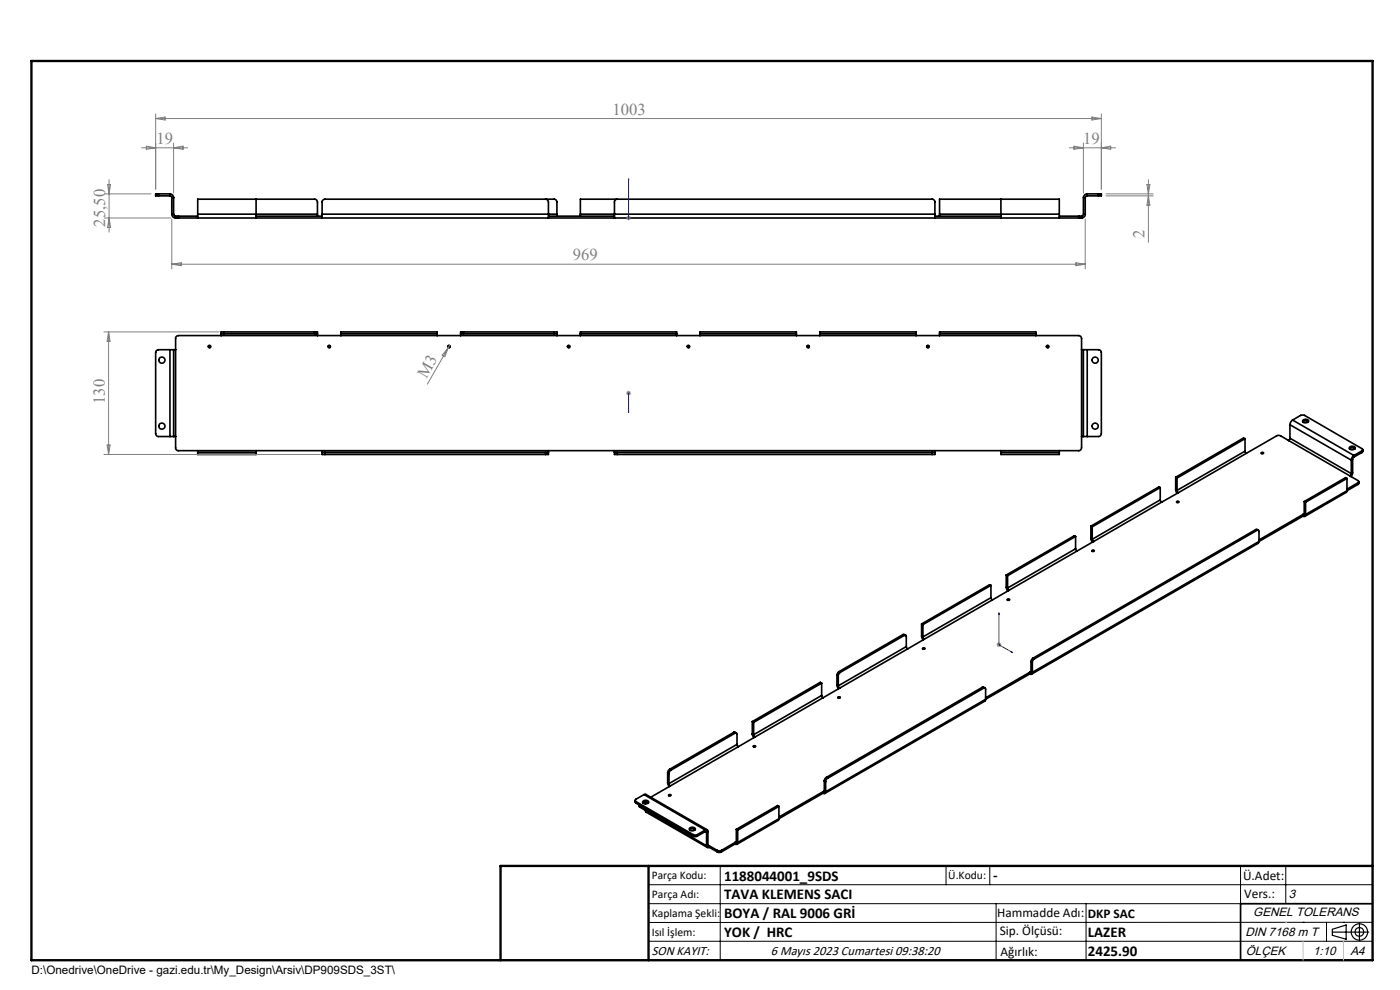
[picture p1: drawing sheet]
<svg xmlns="http://www.w3.org/2000/svg" width="297mm" height="210mm" viewBox="0 0 297 210" stroke-linecap="round" stroke-linejoin="round" font-family="sans-serif">
<g fill="none" stroke="#000" stroke-width=".35">
<path d="M33.6 41.1h-.6v.4h.6M33.6 41.5h2.5M33.6 41.1h2.5M33.6 41.1v.4M36.1 41.5l.2 .2 .1 .2M36.1 41.1a.78 .78 0 0 1 .7 .8M36.1 41.1v.4M36.4 45.4a.78 .78 0 0 0 .9 .8M36.4 45.4h.4M36.4 41.9h.4M36.4 41.9v3.5M36.8 45.4l.1 .3 .4 .2"/>
<path d="M36.8 41.9v3.5M37.3 46.2h.6M37.3 45.9h.6M37.3 45.9v.3M37.9 46.2h190.9M37.9 45.9h4M37.9 45.9v.3M41.9 45.4v.8M41.9 45.4v-3.1h24.8a.6 .6 0 0 1 .6 .6v2.5M41.9 45.4h25.4M54.3 42.3v3.9M54.3 45.9h14"/>
<path d="M67.3 45.4v.5M68.3 45.4v-2.5a.6 .6 0 0 1 .6-.6h48.6a.6 .6 0 0 1 .6 .6v2.5M68.3 45.4v.8M68.3 45.4h49.8M115.7 42.3a.6 .6 0 0 1 .6 .6v3.3M116.3 45.9h14.1M118.1 45.4v.5M123.1 45.4v-3.1h74.6a.6 .6 0 0 1 .6 .6v2.5M123.1 45.4v.5M123.1 45.4h75.2M131 42.3a.6 .6 0 0 0-.6 .6v3.3M198.3 45.4v.8"/>
<path d="M198.3 45.9h14M199.3 45.4v.5M199.3 45.4h25.4M199.3 45.4v-3.1h25.4v3.1M212.3 42.3v3.9M224.7 45.4v.8M224.7 45.9h4.1M228.8 46.2h.6M228.8 45.9h.6M228.8 45.9v.3M229.4 45.9v.3M233 41.1h.6v.4h-.6"/>
<path d="M233 41.5h-2.4l-.3 .2-.1 3.7a.78 .78 0 0 1-.8 .8M233 41.1h-2.4a.85 .85 0 0 0-.8 .8v3.6l-.4 .4M233 41.1v.4M36.1 74.2h-2.5a.6 .6 0 0 0-.6 .6v17.2a.6 .6 0 0 0 .6 .6h2.5M36.1 74.2h.7M36.1 74.2v18.4M36.8 74.2h.5M36.8 74.2v18.4M37.3 71.5l.6-.3h190.9a.6 .6 0 0 1 .6 .6v23.2a.6 .6 0 0 1-.6 .6h-190.9a.6 .6 0 0 1-.6-.6zM46.9 70.8h.6M46.9 70.8v.4M47.5 70.4h-.6v.4"/>
<path d="M47.5 70.4v.4M47.5 70.8h19.2M47.5 70.4h19.2M66.7 70.8h.6M66.7 70.4h.6v.4M66.7 70.4v.4M67.3 70.8v.4M72.3 70.8v.4M72.3 70.8h20.4M72.3 70.8v-.4h20.4v.4M92.7 70.8v.4M97.7 70.8h.6"/>
<path d="M97.7 70.8v.4M98.3 70.4h-.6v.4M98.3 70.8h19.2M98.3 70.4h19.2M98.3 70.4v.4M117.5 70.4h.6v.4M117.5 70.8h.6M117.5 70.4v.4M118.1 70.8v.4M123.1 70.8v.4M123.1 70.8v-.4h20.4v.4M123.1 70.8h20.4"/>
<path d="M143.5 70.8v.4M148.5 70.8v.4M148.5 70.8h20.4M148.5 70.8v-.4h20.4v.4M168.9 70.8v.4M173.9 70.8v.4M173.9 70.8h20.4M173.9 70.8v-.4h20.4v.4M194.3 70.8v.4M199.3 70.8v.4M199.3 70.8v-.4h20.4v.4M199.3 70.8h20.4"/>
<path d="M219.7 70.8v.4M229.4 74.2h.4M229.8 74.2h.8M229.8 74.2v18.4M230.6 74.2h2.4a.6 .6 0 0 1 .6 .6v17.2a.6 .6 0 0 1-.6 .6h-2.4M230.6 74.2v18.4M36.1 92.6h.7M36.8 92.6h.5M41.9 95.6v.4M41.9 96v.4h12.4v-.4M41.9 96h12.4M54.3 95.6v.4"/>
<path d="M68.3 96v.4h.6M68.3 96h.6M68.3 95.6v.4M68.9 96.4h46.8M68.9 96h46.8M68.9 96v.4M115.7 96h.6M115.7 96v.4M116.3 96v.4h-.6M116.3 95.6v.4M130.4 96h.6M130.4 96v.4h.6"/>
<path d="M130.4 95.6v.4M131 96.4h66.7M131 96h66.7M131 96v.4M197.7 96h.6M197.7 96v.4M198.3 96v.4h-.6M198.3 95.6v.4M212.3 95.6v.4M212.3 96v.4h12.4v-.4M212.3 96h12.4M224.7 95.6v.4"/>
<path d="M229.4 92.6h.4M229.8 92.6h.8M264.1 95.7l.3 .5M264.1 93.1l-14.4 8.3M264.1 93.1v2.6M264.1 95.7l-14.4 8.3M264.1 93.1l-.3-.2-14.4 8.3M264.4 96.2l-14.4 8.3M267.6 96l.4 .1a.21 .21 0 0 1-.2 .2 .21 .21 0 0 1-.2-.3zM273.4 93.4l-1.7-.9-.7-.1-6.6 3.8M273.4 93.4l13 7.6M273.6 92.9l-.2 .5"/>
<path d="M273.6 90.1l13.1 7.5M273.6 92.9l13.1 7.6M273.6 90.1v2.8M274.2 89.1l-.4 .4-.2 .6M274.2 89.1l1.7-1h.8l12.2 7.1a.24 .24 0 0 1 .2 .2 .24 .24 0 0 1-.2 .2M274.2 89.1l13 7.5M276.4 89.1a.81 .81 0 0 1 1.2 .2 .71 .71 0 0 1-.6 .4 .71 .71 0 0 1-.7-.5zM276.4 89.5l.5-.2 .7 .2M286.3 95.2a.95 .95 0 0 1 1.2 0M286.3 94.9a.78 .78 0 0 1 1.2 .1 .69 .69 0 0 1-.6 .4 .69 .69 0 0 1-.7-.4zM286.7 97.6v2.9M287.2 96.6l-.3 .3-.2 .7"/>
<path d="M288.9 96l-1.9 1.2-.1 3.2-.3 .7M288.9 95.6l-1.7 1M288.9 95.6v.4M289.1 95.4v.4l-.2 .2M228.2 116.4l.3 .5M228.2 113.8l-14.5 8.3M228.2 113.8v2.6M228.2 116.4l-14.5 8.3M228.2 113.8l-.3-.1-14.4 8.3M228.5 116.9l-14.5 8.3M231.4 114.2l.4 .8M231.4 114.2l.3 .2"/>
<path d="M231.4 111.6v2.6M231.4 111.6l.3 .2M231.7 116.7h.4v.2a.23 .23 0 0 1-.3 .1 .23 .23 0 0 1-.1-.3zM231.7 114.4l.3 .5M231.7 111.8v2.6M232 114.9l-3.5 2M246.1 106l.3 .5M246.1 103.4l-.2-.1-14.5 8.3M246.1 103.4l-14.4 8.4M246.1 103.4v2.6M246.1 106l-14.4 8.4M246.4 106.5l-14.4 8.4"/>
<path d="M249.4 103.8l.3 .8M249.4 103.8l.3 .2M249.4 101.2v2.6M249.4 101.2l.3 .2M249.7 106.4h.3l.1 .1a.23 .23 0 0 1-.3 .1 .23 .23 0 0 1-.1-.2zM249.7 104l.3 .5M249.7 101.4v2.6M250 104.5l-3.6 2M266.4 112.4l.2-.1 .3 .2M266.4 112.4l.3 .1M266.4 112.4l-47.3 27.2M266.7 112.5a.26 .26 0 0 1 .3 0 .26 .26 0 0 1 .1 .2v2.2"/>
<path d="M266.7 112.5l-47.3 27.3M267.1 114.9l-.2 .3-48.1 27.8M267.1 114.9l-48.1 27.7M276.4 109.1l-9.3 5.4M276.4 109.1v.4M276.4 109.5l-9.3 5.4M276.7 109l-.1 .2-.2-.1M276.7 109l-.3 .1M276.7 106.4l.3 .1M276.7 106.4v2.6M276.7 109l.3 .1M277 109.1a.34 .34 0 0 1-.2 .4 .34 .34 0 0 1-.4 0"/>
<path d="M277 106.5v2.6M285.8 101.5l-.2 2.9-8.8 5.1M285.8 101.5l-8.8 5M285.8 101.5l-.3-.2-8.8 5.1M286.4 101l1.7 .9a.24 .24 0 0 1 .2 .3 .24 .24 0 0 1-.2 .2M286.7 100.5l-.3 .5M288.1 102.4l-2.3 1.4M288.1 102.8l-11.1 6.3M288.1 102.4v.4M288.3 102.2v.4l-.2 .2M191.6 134.6l.6 .2M191.6 134.6l.2 .2"/>
<path d="M191.6 134.6l-13.6 7.9M191.8 134.8a.25 .25 0 0 1 .3-.1 .25 .25 0 0 1 .2 .3v2.2M191.8 134.8l-13.5 7.8M192.3 137.2l.2 .4M192.3 137.2l-14.5 8.3M192.5 137.6l-14.4 8.4M195.5 135l.4 .7M195.5 135l.3 .1M195.5 132.4v2.6M195.5 132.4l.3 .1M195.8 137.5h.4a.2 .2 0 0 1-.3 .2 .2 .2 0 0 1-.1-.2zM195.8 135.1l.3 .5"/>
<path d="M195.8 132.5v2.6M196.1 135.6l-3.6 2M210.2 126.8l.3 .5M210.2 124.2l-14.4 8.3M210.2 124.2v2.6M210.2 126.8l-14.4 8.3M210.2 124.2l-.3-.2-14.4 8.4M210.5 127.3l-14.4 8.3M213.5 124.6l.3 .8M213.5 124.6l.2 .1M213.5 122v2.6M213.5 122l.2 .1"/>
<path d="M213.7 127.2a.22 .22 0 0 1 .3-.2 .22 .22 0 0 1 .1 .3h-.3zM213.7 124.7l.3 .5M213.7 122.1v2.6M214 125.2l-3.5 2.1M219.1 139.6l-.3 .3-.1 .4M219.1 139.6l.3 .2M219.4 139.8l-.3 .3-.1 .4M155.6 155.4l.6 .1M155.6 155.4l.3 .1M155.6 155.4l-13.5 7.8M155.9 155.5a.26 .26 0 0 1 .3 0 .26 .26 0 0 1 .2 .3v2.1M155.9 155.5l-13.6 7.9"/>
<path d="M156.4 157.9l.2 .5M156.4 157.9l-14.5 8.3M156.6 158.4l-18.6 10.7M159.6 155.7l.3 .8M159.6 153.1l.3 .1M159.6 155.7l.3 .1M159.6 153.1v2.6M159.8 158.2h.5a.23 .23 0 0 1-.3 .3 .23 .23 0 0 1-.2-.3zM159.9 155.8l.3 .5M159.9 153.2v2.6M160.2 156.3l-3.6 2.1M174.3 147.5l.3 .5"/>
<path d="M174.3 147.5l-14.4 8.3M174.3 144.9v2.6M174.3 144.9l-14.4 8.3M174.3 144.9l-.3-.2-14.4 8.4M174.6 148l-14.4 8.3M177.6 145.3l.3 .8M177.6 143.2l.2 .2M177.6 145.3l.2 .2M177.6 143.2v2.1M177.8 147.9a.23 .23 0 0 1 .2-.1 .23 .23 0 0 1 .2 .3h-.3zM177.8 145.5l.3 .5M177.8 143.4v2.1"/>
<path d="M178 142.5l-.4 .7M178 142.5l.3 .1M178.1 146l-3.5 2M178.3 142.6l-.3 .2-.2 .6M208.4 145.8l.6 .1M208.4 145.8l.3 .2M208.4 145.8l-33.1 19.1M208.7 146a.25 .25 0 0 1 .3-.1 .25 .25 0 0 1 .1 .3v2.1M208.7 146l-33.1 19.1M209.1 148.3l-.2 .4-33.9 19.6M209.1 148.3l-33.9 19.6M218.4 142.6l-9.3 5.4"/>
<path d="M218.4 142.6v.4M218.4 143l-9.3 5.3M218.7 142.5l-.1 .2-.2-.1M218.7 142.5l-.3 .1M218.7 140.3l.3 .2M218.7 142.5l.3 .1M218.7 140.3v2.2M219 142.6a.35 .35 0 0 1-.2 .4 .35 .35 0 0 1-.4 0M219 140.5v2.1M134.7 169.8l.2 .5M134.9 170l12.2 7.1M134.9 170v.3"/>
<path d="M134.9 170.3l12.2 7.1M135.8 170.9l-.2-.2v.4l.2 .1M135.8 170.9l1.1 .7M135.8 170.9v.3M135.8 171.2l1.1 .7M136.4 170.3l.4-.2 .7 .2M136.4 170a.68 .68 0 0 1 1.2 .3 .72 .72 0 0 1-1.3-.2zM136.6 168.5l-1.7 1a.26 .26 0 0 0-.2 .3 .26 .26 0 0 0 .2 .2M136.6 168.5h.4l13 7.5M136.6 168.5l13 7.6M136.9 171.9l.1 .3 13.1 7.6M136.9 170.1v.4"/>
<path d="M136.9 171.5v.4M136.9 171.9l13 7.5M141.6 166l.4 .9M141.6 163.9l.3 .2M141.6 166l.3 .2M141.6 163.9v2.1M141.9 168.6h.4a.23 .23 0 0 1-.2 .2 .23 .23 0 0 1-.2-.2zM141.9 166.2l.3 .5M141.9 164.1v2.1M142.1 163.2l-.4 .3-.1 .4M142.1 163.2l.2 .2M142.3 163.4l-.3 .3-.1 .4"/>
<path d="M146.3 175.7a.8 .8 0 0 1 1.2 .2 .73 .73 0 0 1-.7 .3 .73 .73 0 0 1-.6-.4zM146.3 176l.4-.2 .8 .2M147.1 177.1h.8M147.1 177.4h.8M147.1 177.1v.3M147.9 177.1v.3M149.6 176.1a.34 .34 0 0 1 .4-.1 .34 .34 0 0 1 .2 .4M149.6 176.4h.3v.2M149.6 176.1l-1.7 1M149.6 176.1v.3M149.6 176.4l-1.7 1M149.6 176.4l.3 .2"/>
<path d="M149.9 179.4a.35 .35 0 0 0 .2 .4 .35 .35 0 0 0 .4-.1M149.9 176.6v2.8M150.2 179.2v.2h.3M150.2 176.4l-.3 .2M150.2 176.4v2.8M150.2 179.2l-.3 .2M150.2 179.2l.3 .2M150.5 179.4l1.7 1M150.5 179.4v.3M150.5 179.7l1.7 1M155.9 178.7l-2.9 1.7M155.9 178.7v.3"/>
<path d="M155.9 179l-2.9 1.7M156.2 178.6l-.1 .1h-.2M156.2 178.6l-.3 .1M156.2 175.9l.3 .2M156.2 178.6l.3 .1M156.2 175.9v2.7M156.5 178.7a.33 .33 0 0 1-.2 .4 .33 .33 0 0 1-.4-.1M156.5 176.1v2.6M165.2 173.7l-.1 .3-8.8 5.1M165.2 171.1l-8.7 5M165.2 171.1v2.6M165.2 173.7l-8.7 5"/>
<path d="M165.2 171.1l-.2-.2-8.8 5M174.6 167.9l-9.4 5.4M174.6 167.9v.4M174.6 168.3l-9.4 5.4M174.9 167.8l-.1 .1h-.2M174.9 167.8l-.3 .1M174.9 165.7l.3 .1M174.9 167.8l.3 .1M174.9 165.7v2.1M175.2 167.9a.35 .35 0 0 1-.2 .4 .35 .35 0 0 1-.4 0M175.2 165.8v2.1M175.3 164.9l-.3 .3-.1 .5"/>
<path d="M175.3 164.9l.3 .2M175.6 165.1l-.3 .3-.1 .4M152.2 180.4h.8M152.2 180.7h.8M152.2 180.4v.3M153 180.4v.3M291.2 191.7h-28v12"/>
<circle cx="34.3" cy="76.4" r=".66"/>
<circle cx="44.5" cy="73.5" r=".25"/>
<circle cx="69.9" cy="73.5" r=".25"/>
<circle cx="95.3" cy="73.5" r=".25"/>
<circle cx="120.7" cy="73.5" r=".25"/>
<circle cx="146.1" cy="73.5" r=".25"/>
<circle cx="171.5" cy="73.5" r=".25"/>
<circle cx="196.9" cy="73.5" r=".25"/>
<circle cx="222.3" cy="73.5" r=".25"/>
<circle cx="232.3" cy="76.4" r=".66"/>
<circle cx="34.3" cy="90.4" r=".65"/>
<circle cx="232.3" cy="90.4" r=".65"/>
</g>
<g fill="none" stroke="#000" stroke-width=".21">
<path d="M44.1 73.6a.32 .32 0 0 1 .3-.4 .32 .32 0 0 1 .4 .4 .32 .32 0 0 1-.5 .2M69.5 73.6a.32 .32 0 0 1 .3-.4 .32 .32 0 0 1 .4 .4 .32 .32 0 0 1-.5 .2M94.9 73.6a.32 .32 0 0 1 .3-.4 .32 .32 0 0 1 .4 .4 .32 .32 0 0 1-.5 .2M120.3 73.6a.32 .32 0 0 1 .3-.4 .32 .32 0 0 1 .4 .4 .32 .32 0 0 1-.5 .2M145.7 73.6a.32 .32 0 0 1 .3-.4 .32 .32 0 0 1 .4 .4 .32 .32 0 0 1-.5 .2M171.1 73.6a.32 .32 0 0 1 .3-.4 .32 .32 0 0 1 .4 .4 .32 .32 0 0 1-.5 .2M196.5 73.6a.32 .32 0 0 1 .3-.4 .32 .32 0 0 1 .4 .4 .32 .32 0 0 1-.5 .2M221.9 73.6a.32 .32 0 0 1 .3-.4 .32 .32 0 0 1 .4 .4 .32 .32 0 0 1-.5 .2M267.5 96.1a.26 .26 0 0 1 .3-.2 .26 .26 0 0 1 .2 .3h-.4zM231.6 116.8a.33 .33 0 0 1 .6 .1 .31 .31 0 0 1-.4 .1 .31 .31 0 0 1-.2-.2zM249.6 106.4a.26 .26 0 0 1 .3-.1 .26 .26 0 0 1 .1 .3h-.4zM195.7 137.5a.27 .27 0 0 1 .3-.1 .27 .27 0 0 1 .2 .3h-.4z"/>
<path d="M213.6 127.1a.27 .27 0 0 1 .4-.1 .27 .27 0 0 1 .1 .3h-.4zM159.8 158.2a.28 .28 0 0 1 .3-.1 .28 .28 0 0 1 .2 .3 .3 .3 0 0 1-.3 .1 .3 .3 0 0 1-.2-.3zM177.7 147.9a.31 .31 0 0 1 .4-.2 .31 .31 0 0 1 .2 .3 .3 .3 0 0 1-.3 .2 .3 .3 0 0 1-.3-.3zM141.9 168.5l.4 .1a.25 .25 0 0 1-.2 .3 .25 .25 0 0 1-.2-.4zM137.6 187.7h153.6M137.6 191.7h153.6M137.6 199.7h153.6M152.8 183.7v20M200.7 183.7v4M210 183.7v4M211.3 191.7v12M230.4 191.7v12"/>
<path d="M263.2 183.7v20M272.8 183.7v8M276.4 195.6h.1M281.4 195.6v4.1M285 195.6h.1M291.2 195.6l-153.6 .1"/>
</g>
<g fill="none" stroke="#000" stroke-width=".25">
<path d="M282.6 197.7h7.8M282.6 197.1l3-.9v3l-3-.8zM288.4 195.8v3.8M106.2 203.7h185"/>
<circle cx="288.4" cy="197.7" r="1.74"/>
<circle cx="288.4" cy="197.7" r=".93"/>
</g>
<path d="M133.3 37.9v.4v-.4M133.4 37.9v8.3M133.3 46.1v.2zM133.3 46.2h.1M133.3 87.6v-.5v.5M133.3 83.3v.2zM133.3 83.4h.1M133.3 83.4v4.2M211.9 130l.1 .3h-.2zM211.9 130v6.8l3 1.7M214.6 138.2l.3 .3-.3-.1z" fill="none" stroke="#00f" stroke-width=".21"/>
<g fill="none" stroke="#808080" stroke-width=".21">
<path d="M22.8 39.1h.7l-.4 2zM23.1 38.1v11.1M30 31.4h9.8M31 31l2 .4-2 .3zM33 24.2v15.9M33 25.1h200.6M33 25.1l2-.3v.7zM36.8 30.3v10.6M36.8 31.4l2-.4v.7zM226.8 31.4h9.8M227.8 31l2 .4-2 .3zM229.8 30.3v10.6"/>
<path d="M231.6 24.8l2 .3-2 .4zM233.6 31.4l2-.4v.7zM233.6 24.2v15.9M243.3 39.1h.6l-.3 2zM243.6 38.1v13.3M22.1 46.2h14.1M22.1 41.1h9.9M23.1 46.2l.4 2.1h-.7zM36.4 46.5v10.5M36.4 56h193.8M36.4 56l2.1-.3v.7zM132.8 46.2h1"/>
<path d="M133 45.9l.7 .7M133.4 45.7v1M133.7 45.9l-.7 .7M228.2 55.7l2 .3-2 .4zM230.2 46.5v10.5M234.6 41.1h10.1M234.6 41.5h10.1M243.6 41.5l.3 2h-.6zM22 70.4h24.5M23 70.4v26M23 70.4l.4 2h-.7zM95.1 73.8l-4.4 7.7"/>
<path d="M95.1 73.8l-.7 1.9-.6-.4zM95.4 73.3l-.3 .5M22 96.4h45.9M22.7 94.4h.7l-.4 2zM132.8 83.4h1M133 83l.7 .7M133.3 82.9v1M133.7 83l-.7 .7M211.4 136.8h1M211.6 136.4l.7 .7M211.9 136.2v1.1M212.3 136.4l-.7 .7"/>
</g>
<path d="M6.7 12.9h284.5v190.8h-284.5zM137.6 183.7v20M291.2 183.7h-185v20" fill="none" stroke="#000" stroke-width=".5"/>
<path d="M276.4 199.7v4M285 199.7v4" fill="none" stroke="#c0c0c0" stroke-width=".21"/>
<path d="M272.8 195.6h.1" fill="none" stroke="#c0c0c0" stroke-width=".25"/>
<g fill="#00f">
<path d="M214.6 138.2l.3 .3-.3-.1zM211.9 130l.1 .3h-.2zM133.3 46.1v.2zM133.3 37.9v.4z"/>
<path d="M133.3 87.1v.5zM133.3 83.3v.2z"/>
</g>
<g font-size="3.5" fill="#808080">
<text x="129.9" y="24.3">1003</text>
<text x="33.2" y="30.5">19</text>
<text x="229.8" y="30.5">19</text>
<text x="22.3" y="48" transform="rotate(-90 22.3 48)">25,50</text>
<text x="242.8" y="50.5" transform="rotate(-90 242.8 50.5)">2</text>
<text x="121.5" y="55.2">969</text>
<text x="90.5" y="80.3" transform="rotate(-60 90.5 80.3)">M3</text>
<text x="22.2" y="85.7" transform="rotate(-90 22.2 85.7)">130</text>
</g>
<g font-size="3.2">
<text x="153.6" y="186.8">1188044001_9SDS</text>
<text x="153.6" y="190.8">TAVA KLEMENS SACI</text>
<text x="210.7" y="186.6">-</text>
<text x="153.6" y="194.8">BOYA / RAL 9006 GRİ</text>
<text x="153.6" y="198.8">YOK / HRC</text>
<text x="230.8" y="198.7">LAZER</text>
<text x="230.8" y="202.8">2425.90</text>
</g>
<g font-size="2.8">
<text x="263.7" y="186.7">Ü.Adet:</text>
<text x="263.9" y="190.5">Vers.:</text>
<text x="211.5" y="194.5">Hammadde Adı:</text>
<text x="230.8" y="194.7">DKP SAC</text>
<text x="138.3" y="202.6">SON KAYIT:</text>
<text x="163.5" y="202.6">6 Mayıs 2023 Cumartesi 09:38:20</text>
<text x="212.1" y="198.4">Sip. Ölçüsü:</text>
<text x="212.2" y="202.7">Ağırlık:</text>
</g>
<g font-size="2.6">
<text x="273.4" y="190.4">3</text>
<text x="265.9" y="194.4">GENEL TOLERANS</text>
<text x="264.2" y="198.5">DIN 7168 m T</text>
<text x="264.3" y="202.6">ÖLÇEK</text>
<text x="278.5" y="202.6">1:10</text>
<text x="286.5" y="202.6">A4</text>
</g>
<g font-size="2.5">
<text x="138.3" y="186.4">Parça Kodu:</text>
<text x="138.3" y="190.5">Parça Adı:</text>
<text x="201.2" y="186.5">Ü.Kodu:</text>
<text x="138.3" y="194.5">Kaplama Şekli:</text>
<text x="138.3" y="198.6">Isıl İşlem:</text>
<text x="6.7" y="206.7">D:\Onedrive\OneDrive - gazi.edu.tr\My_Design\Arsiv\DP909SDS_3ST\</text>
</g>
</svg>
